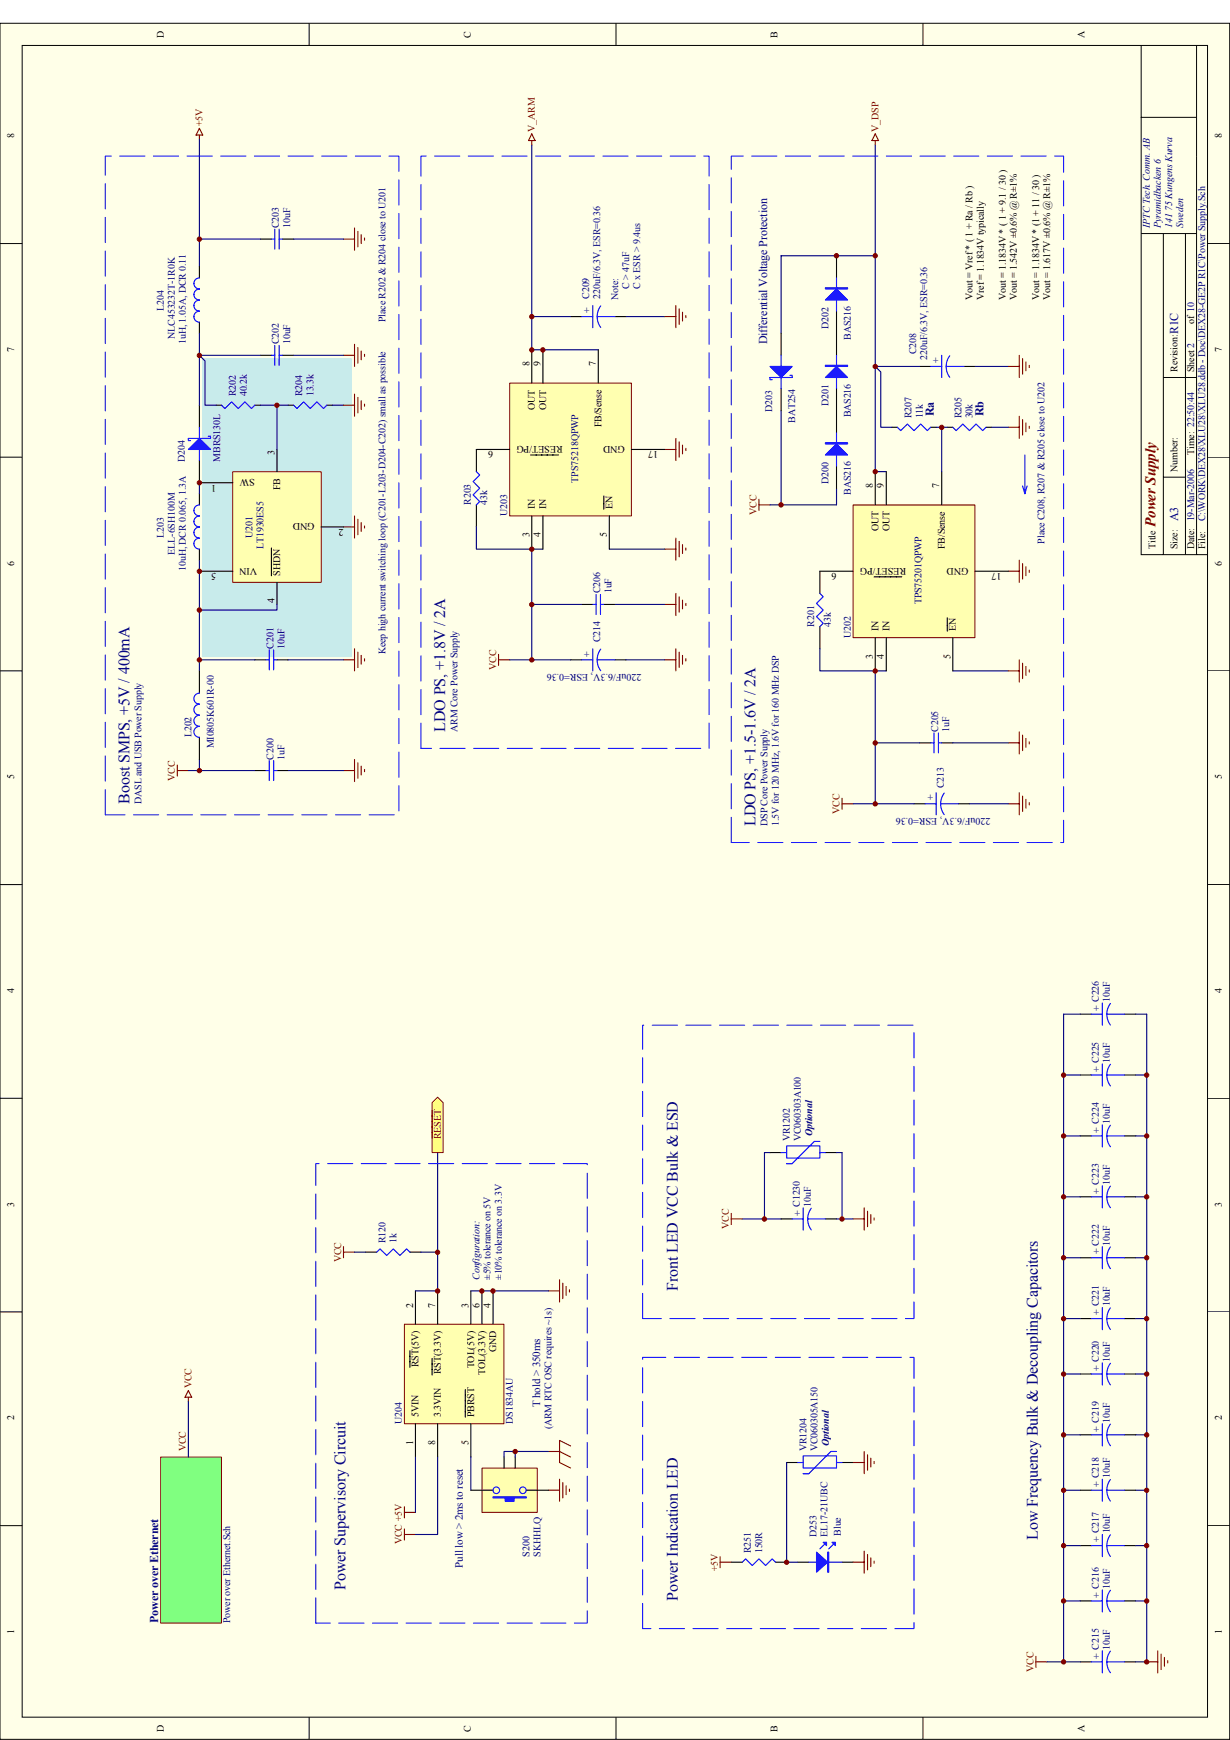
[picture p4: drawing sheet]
<svg xmlns="http://www.w3.org/2000/svg" width="297mm" height="420mm" viewBox="0 0 297 420" stroke-linecap="round" stroke-linejoin="round" font-family="sans-serif">
<path d="M0 5.6h297v414.4h-297z" fill="#ffffe8"/>
<g fill="none" stroke="#000" stroke-width=".24">
<path d="M0 5.6h297v414.4h-297zM5.4 11h286.2v403.6h-286.2zM74.7 5.6v5.4M148.8 5.6v5.4M222.9 5.6v5.4M275.6 11v17.3h13.4M289 11v122.9M275.6 28.3v105.6h16M0 58.8h5.4M275.6 56.4h13.4M280.9 56.4v77.5M286.3 56.4v77.5"/>
<path d="M291.6 58.8h5.4M280.9 91.2h8.1M0 110.4h5.4M280.9 115.2h5.4M291.6 110.4h5.4M0 162h5.4M291.6 162h5.4M0 213.6h5.4M291.6 213.6h5.4M0 265.2h5.4M291.6 265.2h5.4M0 316.8h5.4"/>
<path d="M291.6 316.8h5.4M0 368.4h5.4M291.6 368.4h5.4M74.7 414.6v5.4M148.8 414.6v5.4M222.9 414.6v5.4"/>
</g>
<path d="M48.2 85.8h37.4v73.5h-37.4z" fill-rule="evenodd" fill="#c8ebeb" stroke="#ffffe8" stroke-width="1.3"/>
<path d="M137.8 76.4h2.7M148.5 76.4h2.7M115 108.5v5.4M115 121.9v5.3M137.8 159.3h2.7M140.5 146h2.7M145.8 146h2.7M148.5 159.3h2.7M260.9 318.4h2.6M271.6 318.4h2.7" fill="none" stroke="#000" stroke-width=".27"/>
<g fill="none" stroke="#00f" stroke-width=".27">
<path d="M140.5 76.4h2.7M143.2 73.8v5.3M144.2 76.4h4.3M145.1 73.9a4.3 4.3 0 0 0 0 5.2M115 113.9l.8 .8-1.5 1.6 1.5 1.6-1.5 1.6 1.5 1.6-.8 .8M140.5 159.3h2.7M143.2 156.7v5.3M143.2 146h.8M144 143.6v4.8M144.2 159.3h4.3M145 146h.8M145 143.6v4.8"/>
<path d="M145.1 156.8a4.3 4.3 0 0 0 0 5.2M263.5 318.4h2.7M266.2 315.7v5.4M267.3 318.4h4.3M268.2 315.8a4.3 4.3 0 0 0 0 5.2"/>
</g>
<g fill="none" stroke="#800000" stroke-width=".27">
<path d="M128.4 32.3l.8 1.6h-1.6zM128.4 33.9v1.1M160.5 76.4h2.7M163.2 73.8v5.3M164 74.6v3.7M164.8 75.4v2.1M165.6 76.2v.5M160.5 108.5h2.7M163.2 105.9v5.3M164 106.7v3.7M164.8 107.5v2.1M165.6 108.3v.5"/>
<path d="M160.5 132.6h2.7M163.2 129.9v5.4M164 130.7v3.8M164.8 131.5v2.2M165.6 132.3v.6M120.4 158v2.7M120.4 159.3h2.7M160.5 146h2.7M160.5 159.3h2.7M163.2 143.3v5.3M163.2 156.7v5.3M164 144.1v3.7"/>
<path d="M164 157.5v3.7M164.8 144.9v2.1M164.8 158.3v2.1M165.6 145.7v.5M165.6 159.1v.5"/>
</g>
<path d="M128.4 35v49.5h16.1M128.4 76.4h9.4M151.2 76.4h9.3M115 127.2v5.4h13.4M131.1 132.6h-2.7v13.4M147.2 132.6h13.3M123.1 159.3h5.3M128.4 146v13.3h9.4M128.4 146h12.1M148.5 146h12M151.2 159.3h9.3M105.7 278.3v33.4" fill="none" stroke="#000080" stroke-width=".27"/>
<path d="M104.4 266.3l1.3-1.4 1.3 1.4v12h-2.6z" fill-rule="evenodd" fill="#ffff80" stroke="#800000" stroke-width=".24"/>
<g fill="none" stroke="#800000" stroke-width=".27">
<path d="M48.2 31l.8 1.6h-1.7zM48.2 32.6v1.1M83 85.8h2.6M85.6 83.1v5.4M86.4 83.9v3.8M87.2 84.7v2.2M88 85.5v.6M83 127.2h2.6M85.6 124.6v5.3M86.4 125.4v3.7M87.2 126.2v2.1M88 127v.5"/>
<path d="M83 159.3h2.6M85.6 156.7v5.3M86.4 157.5v3.7M87.2 158.3v2.1M88 159.1v.5M42.8 184.7v2.7M42.8 186.1h2.7M104.4 268.2v6.6M132.4 311.7h2.7M135.1 309v5.4M135.9 309.8v3.8M136.7 310.7v2.1"/>
<path d="M137.5 311.5v.5M132.4 359.8h2.7M135.1 357.2v5.3M135.9 358v3.7M136.7 358.8v2.1M137.5 359.6v.5M97.7 369.2v2.7M97.7 370.5h2.6M250.2 400v2.6M279.6 398.6v5.4M280.4 399.4v3.8M250.2 401.3h2.6"/>
<path d="M276.9 401.3h2.7M281.2 400.2v2.1M282 401v.5"/>
</g>
<g fill="none" stroke="#000080" stroke-width=".27">
<path d="M48.2 159.3h13.3M69.6 159.3h13.4M48.2 183.4v2.7h-2.7M256.9 259.6h4M260.9 244.9h-4v156.4M274.3 244.9h2.6v156.4h-2.6M274.3 259.6h2.6M256.9 274.3h4M274.3 274.3h2.6M256.9 289h4M274.3 289h2.6M256.9 318.4h4"/>
<path d="M256.9 303.7h4M274.3 318.4h2.6M274.3 303.7h2.6M256.9 331.8h4M274.3 331.8h2.6M256.9 346.5h4M256.9 359.8h4M274.3 346.5h2.6M274.3 359.8h2.6M256.9 373.2h4M274.3 373.2h2.6M256.9 386.6h4"/>
<path d="M274.3 386.6h2.6M252.8 401.3h8.1"/>
</g>
<g fill="none" stroke="#000" stroke-width=".27">
<path d="M61.5 159.3h2.7M66.9 159.3h2.7M260.9 259.6h2.6M260.9 244.9h2.6M271.6 259.6h2.7M271.6 244.9h2.7M260.9 274.3h2.6M271.6 274.3h2.7M260.9 289h2.6M271.6 289h2.7M260.9 303.7h2.6M271.6 303.7h2.7"/>
<path d="M260.9 331.8h2.6M271.6 331.8h2.7M260.9 346.5h2.6M260.9 359.8h2.6M271.6 346.5h2.7M271.6 359.8h2.7M192.6 377.2h2.7M203.3 377.2h2.7M260.9 373.2h2.6M271.6 373.2h2.7M260.9 386.6h2.6M271.6 386.6h2.7"/>
<path d="M260.9 401.3h2.6M271.6 401.3h2.7"/>
</g>
<g fill="none" stroke="#00f" stroke-width=".27">
<path d="M64.2 159.3h.8M65 156.9v4.8M66.1 159.3h.8M66.1 156.9v4.8M263.5 259.6h2.7M263.5 244.9h2.7M266.2 242.2v5.4M266.2 256.9v5.4M267.3 259.6h4.3M267.3 244.9h4.3M268.2 257a4.4 4.4 0 0 0 0 5.2M268.2 242.3a4.3 4.3 0 0 0 0 5.2"/>
<path d="M263.5 274.3h2.7M266.2 271.6v5.4M267.3 274.3h4.3M268.2 271.7a4.3 4.3 0 0 0 0 5.2M263.5 289h2.7M266.2 286.3v5.4M267.3 289h4.3M268.2 286.4a4.3 4.3 0 0 0 0 5.2M263.5 303.7h2.7M266.2 301v5.4M267.3 303.7h4.3M268.2 301.1a4.4 4.4 0 0 0 0 5.2"/>
<path d="M263.5 331.8h2.7M266.2 329.1v5.3M267.3 331.8h4.3M268.2 329.2a4.3 4.3 0 0 0 0 5.2M263.5 346.5h2.7M263.5 359.8h2.7M266.2 343.8v5.4M266.2 357.2v5.3M267.3 346.5h4.3M267.3 359.8h4.3M268.2 343.9a4.4 4.4 0 0 0 0 5.2M268.2 357.3a4.3 4.3 0 0 0 0 5.2"/>
<path d="M195.3 377.2h8M199.1 372.9l-1.1 1.1M201.2 372.9l-1.1 1.1M263.5 373.2h2.7M266.2 370.5v5.4M267.3 373.2h4.3M268.2 370.6a4.4 4.4 0 0 0 0 5.2M263.5 386.6h2.7M266.2 383.9v5.3M266.2 398.6v5.4M267.3 386.6h4.3M268.2 398.7a4.3 4.3 0 0 0 0 5.2"/>
<path d="M268.2 384a4.3 4.3 0 0 0 0 5.2M263.5 401.3h2.7M267.3 401.3h4.3"/>
</g>
<g fill="#800000" stroke="#800000" stroke-width=".24">
<circle cx="256.8" cy="318.4" r=".52"/>
<circle cx="276.9" cy="318.4" r=".52"/>
<circle cx="276.9" cy="401.3" r=".52"/>
<circle cx="256.8" cy="401.3" r=".52"/>
<circle cx="256.8" cy="303.7" r=".52"/>
<circle cx="276.9" cy="303.7" r=".52"/>
<circle cx="256.8" cy="289" r=".52"/>
<circle cx="276.9" cy="289" r=".52"/>
<circle cx="276.9" cy="274.3" r=".52"/>
<circle cx="256.8" cy="259.6" r=".52"/>
<circle cx="276.9" cy="259.6" r=".52"/>
<circle cx="256.8" cy="274.3" r=".52"/>
<circle cx="276.9" cy="346.5" r=".52"/>
<circle cx="256.8" cy="373.2" r=".52"/>
<circle cx="276.9" cy="373.2" r=".52"/>
<circle cx="256.8" cy="386.6" r=".52"/>
<circle cx="276.9" cy="386.6" r=".52"/>
<circle cx="276.9" cy="331.8" r=".52"/>
<circle cx="256.8" cy="331.8" r=".52"/>
<circle cx="256.8" cy="346.5" r=".52"/>
<circle cx="256.8" cy="359.9" r=".52"/>
<circle cx="276.9" cy="359.9" r=".52"/>
</g>
<g fill="#00f" stroke="#00f" stroke-width=".27">
<path d="M197.2 374.8l2.7 2.4-2.7 2.4z"/>
<path d="M200.9 372.4h.8v.8z"/>
<path d="M198.8 372.4h.8v.8z"/>
<path d="M199.9 374.8h.2v4.8h-.2z" fill-rule="evenodd"/>
</g>
<path d="M123.1 92.5h29.4v32.1h-29.4z" fill="#ffffb0"/>
<path d="M123.1 92.5h29.4v32.1h-29.4z" fill="none" stroke="#800000" stroke-width=".24"/>
<g fill="none" stroke="#000" stroke-width=".27">
<path d="M128.4 84.5v8M131.1 84.5v8M144.5 84.5v8M115 108.5h8.1M128.2 109.9h6.7M145.8 119.8v3.2M152.5 108.5h8M128.4 124.6v8M131.1 124.6v8M147.2 124.6v8M88.3 302.4h2.7M99 302.4h2.7"/>
<path d="M176.6 377.2h2.7M187.3 377.2h2.7"/>
</g>
<path d="M91 302.4l.8-.8 1.6 1.6 1.6-1.6 1.6 1.6 1.6-1.6 .8 .8M179.3 377.2l.8-.8 1.6 1.6 1.6-1.6 1.6 1.6 1.6-1.6 .8 .8" fill="none" stroke="#00f" stroke-width=".27"/>
<path d="M173.9 377.2h2.7M173.9 375.9v2.7M206 377.2h2.7M208.7 374.6v5.3M209.5 375.4v3.7M210.3 376.2v2.1M211.1 376.9v.6" fill="none" stroke="#800000" stroke-width=".27"/>
<path d="M101.7 302.4h4" fill="none" stroke="#000080" stroke-width=".27"/>
<path d="M97.7 319.8h24v24h-24z" fill="#ffffb0"/>
<path d="M97.7 319.8h24v24h-24z" fill="none" stroke="#800000" stroke-width=".24"/>
<g fill="none" stroke="#000" stroke-width=".27">
<path d="M202 61.8v5.3M202 75.1v10.7M188.6 80.5v5.3M188.6 93.8v5.4M202 93.8v10.7M222.1 88.5h2.6M232.8 88.5h2.7M202 112.6v5.3M198 137.9v5.4M198 151.3v5.4M222.1 179.4h2.6M227.4 179.4h2.7"/>
<path d="M220.7 194.1h2.7M231.4 194.1h2.7M100.3 311.7v8M105.7 311.7v8M113.7 311.7v8M116.4 311.7v8M119.1 311.7v8M99 326.2v4M104.4 328v4M112.4 335.5v6.7M100.3 343.8v8M105.7 343.8v8"/>
<path d="M113.7 343.8v8"/>
</g>
<g fill="none" stroke="#800000" stroke-width=".27">
<path d="M211.4 32.3l.8 1.6h-1.6zM211.4 33.9v1.1M243.5 88.5h2.6M246.1 85.8v5.4M247 86.6v3.8M247.8 87.4v2.1M248.6 88.2v.5M243.5 103.2h2.6M246.1 100.5v5.4M247 101.3v3.8M247.8 102.1v2.2M248.6 102.9v.6"/>
<path d="M243.5 137.9h2.6M246.1 135.3v5.3M247 136.1v3.7M247.8 136.9v2.1M248.6 137.7v.5M246.1 159.3v5.4M243.5 179.4h2.6M243.5 162h2.6M246.1 176.7v5.4M247 160.1v3.8M247 177.5v3.8M247.8 160.9v2.2"/>
<path d="M247.8 178.3v2.2M248.6 161.7v.6M248.6 179.1v.6M203.3 192.8v2.6M203.3 194.1h2.7M243.5 194.1h2.6M246.1 191.4v5.4M247 192.2v3.8M247.8 193v2.1M248.6 193.8v.6M83 301v2.7M83 302.4h2.6"/>
<path d="M97.7 363.8v2.7M97.7 365.2h2.6"/>
</g>
<g fill="none" stroke="#000080" stroke-width=".27">
<path d="M211.4 35v78.9h2.6M202 61.8h-13.4v18.7M188.6 99.2v22.7h13.4v-4M211.4 88.5h10.7M235.5 88.5h8M211.4 179.4v14.7h9.3M211.4 179.4h10.7M214 162h-2.6v17.4M230.1 179.4h13.4M230.1 162h13.4M206 194.1h5.4M234.1 194.1h9.4"/>
<path d="M85.6 302.4h2.7M100.3 311.7h5.4M113.7 311.7h18.7M100.3 351.8v13.4M113.7 351.8v8"/>
</g>
<g fill="none" stroke="#00f" stroke-width=".27">
<path d="M202 67.1v8M188.6 85.8v2.7M188.6 91.2v2.6M190.8 90.6h.5v.6h-5.4v.5h.6M202 85.8v8M224.7 88.5h2.7M227.4 85.8v5.4M228.5 88.5h4.3M229.4 85.9a4.3 4.3 0 0 0 0 5.2M202 104.5v8.1M198 143.3l.8 .8-1.6 1.6 1.6 1.6-1.6 1.6 1.6 1.6-.8 .8M224.7 179.4h.9"/>
<path d="M225.6 177v4.8M226.6 179.4h.8M226.6 177v4.8M223.4 194.1h2.7M226.1 191.4v5.4M227.2 194.1h4.2M228 191.5a4.3 4.3 0 0 0 0 5.2"/>
</g>
<g fill="#00f" stroke="#00f" stroke-width=".27">
<path d="M199.3 109.9l2.7-2.7 2.7 2.7z"/>
<path d="M199.3 91.2l2.7-2.7 2.7 2.7z"/>
<path d="M199.3 72.4l2.7-2.6 2.7 2.6z"/>
<path d="M185.9 88.5h5.4l-2.7 2.7z"/>
<path d="M199.3 106.9h5.4v.3h-5.4z" fill-rule="evenodd"/>
<path d="M199.3 88.2h5.4v.3h-5.4z" fill-rule="evenodd"/>
<path d="M199.3 69.5h5.4v.3h-5.4z" fill-rule="evenodd"/>
</g>
<path d="M206 121.9h29.4v32.1h-29.4z" fill="#ffffb0"/>
<path d="M206 121.9h29.4v32.1h-29.4z" fill="none" stroke="#800000" stroke-width=".24"/>
<path d="M211.4 113.9v8M214 113.9v8M227.4 113.9v8M198 137.9h8M211.1 139.3h6.7M235.5 137.9h8M211.4 154v8M214 154v8M228.8 149.2v3.2M230.1 154v8M188.6 294.3h2.7M199.3 294.3h2.7" fill="none" stroke="#000" stroke-width=".27"/>
<path d="M202 61.8h9.4M185.9 121.9h2.7M198 156.7v5.3h13.4M184.6 278.3v16M203.3 278.3v16M179.3 294.3h9.3M202 294.3h4M105.7 351.8v18.7h-5.4" fill="none" stroke="#000080" stroke-width=".27"/>
<path d="M183.3 120.6v2.6M183.3 121.9h2.6M176.6 294.3h2.7M176.6 293v2.7M206 294.3h2.7M208.7 291.7v5.3M209.5 292.5v3.7M210.3 293.3v2.1M211.1 294.1v.5" fill="none" stroke="#800000" stroke-width=".27"/>
<path d="M191.3 294.3h2.7M194 291.7v5.3M195.1 294.3h4.2M195.9 291.8a4.4 4.4 0 0 0 0 5.2" fill="none" stroke="#00f" stroke-width=".27"/>
<path d="M56.2 113.9h21.4v26.7h-21.4z" fill="#ffffb0"/>
<path d="M56.2 113.9h21.4v26.7h-21.4z" fill="none" stroke="#800000" stroke-width=".24"/>
<g fill="none" stroke="#000" stroke-width=".27">
<path d="M48.2 64.4v2.7M48.2 77.8v2.7M48.2 97.8v5.4M52.2 97.8h1.3M61.5 97.8h1.4M62.9 85.8h2.7M68.2 85.8h2.7M69.6 97.8h1.3M78.9 97.8h1.4M48.2 111.2v5.4h8M48.2 119.2v2.7M66.9 108.5v5.4"/>
<path d="M48.2 137.9h8M48.2 132.6v2.7M65.6 132.3v6.7M77.6 127.2h5.4M66.9 140.6v5.4M48.2 162v5.4M48.2 178v5.4M61.5 186.1h2.7M66.9 186.1h2.7"/>
</g>
<g fill="none" stroke="#00f" stroke-width=".27">
<path d="M48.2 67.1a1.34 1.34 0 0 0-1.4 1.4 1.34 1.34 0 0 0 1.4 1.3 1.33 1.33 0 0 0-1.4 1.3 1.33 1.33 0 0 0 1.4 1.4 1.33 1.33 0 0 0-1.4 1.3 1.33 1.33 0 0 0 1.4 1.3 1.33 1.33 0 0 0-1.4 1.4 1.33 1.33 0 0 0 1.4 1.3M53.5 97.8l.8 .8 1.6-1.6 1.6 1.6 1.6-1.6 1.6 1.6 .8-.8M65.6 85.8h.8M66.4 83.4v4.8M67.4 85.8h.8M67.4 83.4v4.8M70.9 97.8l.8 .8 1.6-1.6 1.6 1.6 1.6-1.6 1.6 1.6 .8-.8M48.2 103.2v2.7M48.2 108.5v2.7M50.3 105.3h.5v.6h-5.3v.5h.5M48.2 124.6a1.33 1.33 0 0 0-1.4 1.3 1.33 1.33 0 0 0 1.4 1.4 1.34 1.34 0 0 0-1.4 1.3 1.34 1.34 0 0 0 1.4 1.4 1.32 1.32 0 0 0-1.4 1.3 1.32 1.32 0 0 0 1.4 1.3M48.2 121.9a1.32 1.32 0 0 0-1.4 1.4 1.32 1.32 0 0 0 1.4 1.3"/>
<path d="M48.2 167.4a1.32 1.32 0 0 0-1.4 1.3 1.32 1.32 0 0 0 1.4 1.3M48.2 170a1.32 1.32 0 0 0-1.4 1.4 1.32 1.32 0 0 0 1.4 1.3M48.2 172.7a1.33 1.33 0 0 0-1.4 1.3 1.33 1.33 0 0 0 1.4 1.4 1.33 1.33 0 0 0-1.4 1.3 1.33 1.33 0 0 0 1.4 1.3M64.2 186.1h.8M65 183.7v4.8M66.1 186.1h.8M66.1 183.7v4.8"/>
</g>
<path d="M48.2 33.7v30.7M48.2 85.8l1.3 1.4v10.6h2.7M62.9 97.8h6.7M70.9 85.8h12.1M80.3 97.8h2.7M48.2 116.6v2.6M48.2 135.3v26.7M66.9 146v1.3h-18.7M48.2 186.1h13.3M69.6 186.1h13.4" fill="none" stroke="#000080" stroke-width=".27"/>
<g fill="none" stroke="#800000" stroke-width=".27">
<path d="M83 57.7h2.6M85.6 55.1v5.3M86.4 55.9v3.7M87.2 56.7v2.1M88 57.5v.5M83 97.8h2.6M85.6 95.2v5.3M86.4 96v3.7M87.2 96.8v2.1M88 97.6v.5M83 186.1h2.6M85.6 183.4v5.3"/>
<path d="M86.4 184.2v3.7M87.2 185v2.1M88 185.8v.5"/>
</g>
<path d="M45.5 108.5l2.7-2.6 2.6 2.6z" fill="#00f" stroke="#00f" stroke-width=".27"/>
<path d="M38.8 351.8h14.7v40.1h-14.7z" fill="#80ff80"/>
<path d="M38.8 351.8h14.7v40.1h-14.7z" fill="none" stroke="#800000" stroke-width=".24"/>
<path d="M116.4 354.5h13.4v10.7h-13.4z" fill="#ffffb0"/>
<path d="M116.4 354.5h13.4v10.7h-13.4z" fill="none" stroke="#800000" stroke-width=".24"/>
<g fill="none" stroke="#000" stroke-width=".27">
<path d="M62.9 57.7h2.7M68.2 57.7h2.7M215.4 103.2h1.3M224.7 103.2h1.4M228.8 103.2h1.3M238.1 103.2h1.4M185.9 278.3h2.7M199.3 278.3h2.7M113.7 359.8h5.4M121.7 351.8v2.7M124.4 351.8v2.7M127.1 359.8h5.3"/>
<path d="M190 353.2h2.6M203.3 353.2h2.7"/>
</g>
<path d="M119.1 361.5h8v.2h-3v.8h-2.1v-.8h-2.9z" fill-rule="evenodd" fill="#00f" stroke="#00f" stroke-width=".27"/>
<g fill="none" stroke="#00f" stroke-width=".27">
<path d="M65.6 57.7h.8M66.4 55.3v4.8M67.4 57.7h.8M67.4 55.3v4.8M216.7 103.2l.8 .8 1.6-1.6 1.6 1.6 1.6-1.6 1.6 1.6 .8-.8M230.1 103.2l.8 .8 1.6-1.6 1.6 1.6 1.6-1.6 1.6 1.6 .8-.8M247.5 109.9v9.3l-.5-1.8M248 117.4l-.5 1.8M188.6 278.3h1.4M190 276.7h8v2.9h-8zM198 275.6h-1.3l-5.4 5.4h-1.3h1.3M198 278.3h1.3"/>
<path d="M192.6 353.2h1.4M194 351.5h8v3h-8zM202 350.5h-1.3l-5.4 5.3h-1.3h1.3M202 353.2h1.3"/>
<circle cx="119.9" cy="359.9" r=".8"/>
<circle cx="126.3" cy="359.9" r=".8"/>
</g>
<path d="M45.5 335.8l.8 1.6h-1.6zM45.5 337.4v1.1M132.4 350.5h2.7l2.7 1.3M137.8 349.2l-2.7-1.4v5.4l2.7 1.3M206 353.2h2.7M208.7 350.5v5.3M209.5 351.3v3.7M210.3 352.1v2.1M211.1 352.9v.5" fill="none" stroke="#800000" stroke-width=".27"/>
<g fill="none" stroke="#000080" stroke-width=".27">
<path d="M48.2 57.7h14.7M70.9 57.7h12.1M48.2 80.5v17.3M48.2 85.8h14.7M66.9 97.8v10.7M211.4 88.5l1.3 1.3v13.4h2.7M226.1 103.2h2.7M227.4 103.2v10.7M239.5 103.2h4M184.6 278.3h1.3M202 278.3h1.3M45.5 338.5v13.3"/>
<path d="M124.4 350.5v1.3M132.4 350.5h-10.7v1.3M190 353.2v24h2.6"/>
</g>
<path d="M25.4 196.8v-159.1h70.9v159.1h-70.9M101.7 180.7v-143h69.5v143h-69.5M176.6 203.4v-165.7h80.3v165.7h-80.3M155.2 318.4v-70.8h65.5v70.8h-65.5M76.3 391.9v-110.9h65.5v110.9h-65.5M155.2 393.3v-65.5h65.5v65.5h-65.5" fill="none" stroke="#00f" stroke-width=".24" stroke-dasharray="6.1 2"/>
<g fill="#800000" stroke="#800000" stroke-width=".24">
<circle cx="190" cy="377.2" r=".52"/>
<circle cx="105.7" cy="311.7" r=".52"/>
<circle cx="105.7" cy="302.4" r=".52"/>
<circle cx="116.4" cy="311.7" r=".53"/>
<circle cx="119.1" cy="311.7" r=".52"/>
<circle cx="128.4" cy="132.6" r=".53"/>
<circle cx="128.4" cy="146" r=".53"/>
<circle cx="128.4" cy="159.4" r=".53"/>
<circle cx="48.2" cy="159.4" r=".53"/>
<circle cx="48.2" cy="186.1" r=".53"/>
<circle cx="48.2" cy="116.6" r=".53"/>
<circle cx="48.2" cy="138" r=".53"/>
<circle cx="48.2" cy="147.3" r=".53"/>
<circle cx="66.9" cy="97.9" r=".52"/>
<circle cx="48.2" cy="85.8" r=".53"/>
<circle cx="124.4" cy="350.5" r=".52"/>
<circle cx="184.6" cy="294.4" r=".52"/>
<circle cx="203.3" cy="294.4" r=".52"/>
<circle cx="202" cy="61.8" r=".53"/>
<circle cx="188.6" cy="121.9" r=".53"/>
<circle cx="211.4" cy="162" r=".52"/>
<circle cx="211.4" cy="179.4" r=".52"/>
<circle cx="211.4" cy="194.1" r=".52"/>
<circle cx="227.4" cy="103.2" r=".53"/>
<circle cx="48.2" cy="57.8" r=".53"/>
<circle cx="128.4" cy="84.5" r=".53"/>
<circle cx="128.4" cy="76.5" r=".53"/>
<circle cx="131.1" cy="84.5" r=".52"/>
<circle cx="211.4" cy="113.9" r=".52"/>
<circle cx="211.4" cy="88.5" r=".52"/>
<circle cx="211.4" cy="61.7" r=".52"/>
</g>
<g font-size="3.9" fill="#000080">
<text x="107.5" y="176.7" transform="rotate(-90 107.5 176.7)">LDO PS, +1.8V / 2A</text>
<text x="31.2" y="194.1" transform="rotate(-90 31.2 194.1)">Boost SMPS, +5V / 400mA</text>
<text x="182.4" y="199.4" transform="rotate(-90 182.4 199.4)">LDO PS, +1.5-1.6V / 2A</text>
<text x="163.7" y="311.7" transform="rotate(-90 163.7 311.7)">Front LED VCC Bulk &amp; ESD</text>
<text x="250.6" y="371.9" transform="rotate(-90 250.6 371.9)">Low Frequency Bulk &amp; Decoupling Capacitors</text>
<text x="83.4" y="383.9" transform="rotate(-90 83.4 383.9)">Power Supervisory Circuit</text>
<text x="163.7" y="386.6" transform="rotate(-90 163.7 386.6)">Power Indication LED</text>
</g>
<text font-size="3.6" fill="#800000" x="279.1" y="127.2" transform="rotate(-90 279.1 127.2)">Power Supply</text>
<g font-size="2.9" fill="#000080">
<text x="185.3" y="83.1" transform="rotate(-90 185.3 83.1)">Differential Voltage Protection</text>
<text x="284.5" y="80.7" transform="rotate(-90 284.5 80.7)">R1C</text>
<text x="225.5" y="100.5" transform="rotate(-90 225.5 100.5)">Ra</text>
<text x="237.5" y="100.5" transform="rotate(-90 237.5 100.5)">Rb</text>
<text x="284.5" y="125.9" transform="rotate(-90 284.5 125.9)">A3</text>
<text x="38.2" y="391.9" transform="rotate(-90 38.2 391.9)">Power over Ethernet</text>
</g>
<g font-size="2.7" fill="#000080">
<text x="130.5" y="339.8" transform="rotate(-90 130.5 339.8)">T hold &gt; 350ms</text>
<text x="111.7" y="378.6" transform="rotate(-90 111.7 378.6)">Pull low &gt; 2ms to reset</text>
</g>
<g font-size="2.4">
<text x="39.6" y="9.1" transform="rotate(-90 39.6 9.1)">D</text>
<text x="113.7" y="9.1" transform="rotate(-90 113.7 9.1)">C</text>
<text x="187.8" y="9.1" transform="rotate(-90 187.8 9.1)">B</text>
<text x="261.9" y="9.1" transform="rotate(-90 261.9 9.1)">A</text>
<text x="3.4" y="33.4" transform="rotate(-90 3.4 33.4)">8</text>
<text x="295.1" y="33.4" transform="rotate(-90 295.1 33.4)">8</text>
<text x="234.9" y="72.4" transform="rotate(-90 234.9 72.4)">Vout = Vref * ( 1 + Ra / Rb )</text>
<text x="237.6" y="72.4" transform="rotate(-90 237.6 72.4)">Vref = 1.1834V typically</text>
<text x="242.9" y="72.4" transform="rotate(-90 242.9 72.4)">Vout = 1.1834V * ( 1 + 9.1 / 30 )</text>
<text x="245.6" y="72.4" transform="rotate(-90 245.6 72.4)">Vout = 1.542V ±0.6% @ R±1%</text>
<text x="250.9" y="72.4" transform="rotate(-90 250.9 72.4)">Vout = 1.1834V * (1 + 11 / 30 )</text>
<text x="253.6" y="72.4" transform="rotate(-90 253.6 72.4)">Vout = 1.617V ±0.6% @ R±1%</text>
<text x="288.4" y="78.3" transform="rotate(-90 288.4 78.3)">of 10</text>
<text x="3.4" y="85" transform="rotate(-90 3.4 85)">7</text>
<text x="127.8" y="88.5" transform="rotate(-90 127.8 88.5)">8</text>
<text x="130.5" y="88.5" transform="rotate(-90 130.5 88.5)">9</text>
<text x="143.9" y="88.5" transform="rotate(-90 143.9 88.5)">7</text>
<text x="284.4" y="89.8" transform="rotate(-90 284.4 89.8)">Revision:</text>
<text x="288.4" y="89.8" transform="rotate(-90 288.4 89.8)">Sheet 2</text>
<text x="295.1" y="85" transform="rotate(-90 295.1 85)">7</text>
<text x="129.2" y="98.9" transform="rotate(-90 129.2 98.9)">OUT</text>
<text x="131.9" y="98.9" transform="rotate(-90 131.9 98.9)">OUT</text>
<text x="135.9" y="107.7" transform="rotate(-180 135.9 107.7)">RESET/PG</text>
<text x="145.2" y="103.2" transform="rotate(-90 145.2 103.2)">FB/Sense</text>
<text x="150.9" y="107.7" transform="rotate(-180 150.9 107.7)">GND</text>
<text x="66.3" y="109.9" transform="rotate(-90 66.3 109.9)">3</text>
<text x="119.1" y="109" transform="rotate(-180 119.1 109)">6</text>
<text x="158.9" y="109" transform="rotate(-180 158.9 109)">17</text>
<text x="284.4" y="113.9" transform="rotate(-90 284.4 113.9)">Number:</text>
<text x="288.4" y="109.9" transform="rotate(-90 288.4 109.9)">Time: 22:50:44</text>
<text x="52.2" y="117" transform="rotate(-180 52.2 117)">1</text>
<text x="61.5" y="115.7" transform="rotate(-180 61.5 115.7)">SW</text>
<text x="67.6" y="118.4" transform="rotate(-90 67.6 118.4)">FB</text>
<text x="210.8" y="117.9" transform="rotate(-90 210.8 117.9)">8</text>
<text x="213.5" y="117.9" transform="rotate(-90 213.5 117.9)">9</text>
<text x="226.8" y="117.9" transform="rotate(-90 226.8 117.9)">7</text>
<text x="129.2" y="123" transform="rotate(-90 129.2 123)">IN</text>
<text x="131.9" y="123" transform="rotate(-90 131.9 123)">IN</text>
<text x="147.9" y="123" transform="rotate(-90 147.9 123)">EN</text>
<text x="76" y="126.4" transform="rotate(-180 76 126.4)">GND</text>
<text x="83" y="127.7" transform="rotate(-180 83 127.7)">2</text>
<text x="127.8" y="129.7" transform="rotate(-90 127.8 129.7)">3</text>
<text x="130.5" y="129.7" transform="rotate(-90 130.5 129.7)">4</text>
<text x="146.6" y="129.7" transform="rotate(-90 146.6 129.7)">5</text>
<text x="212.1" y="128.3" transform="rotate(-90 212.1 128.3)">OUT</text>
<text x="214.8" y="128.3" transform="rotate(-90 214.8 128.3)">OUT</text>
<text x="3.4" y="136.6" transform="rotate(-90 3.4 136.6)">6</text>
<text x="62.1" y="137.1" transform="rotate(-180 62.1 137.1)">VIN</text>
<text x="218.9" y="137.1" transform="rotate(-180 218.9 137.1)">RESET/PG</text>
<text x="228.2" y="132.6" transform="rotate(-90 228.2 132.6)">FB/Sense</text>
<text x="233.8" y="137.1" transform="rotate(-180 233.8 137.1)">GND</text>
<text x="279" y="132.6" transform="rotate(-90 279 132.6)">Title</text>
<text x="284.4" y="132.6" transform="rotate(-90 284.4 132.6)">Size:</text>
<text x="288.4" y="132.6" transform="rotate(-90 288.4 132.6)">Date: 19-Mar-2006</text>
<text x="291.1" y="132.6" transform="rotate(-90 291.1 132.6)">File:</text>
<text x="295.1" y="136.6" transform="rotate(-90 295.1 136.6)">6</text>
<text x="52.2" y="138.4" transform="rotate(-180 52.2 138.4)">5</text>
<text x="67.6" y="139" transform="rotate(-90 67.6 139)">SHDN</text>
<text x="202" y="138.4" transform="rotate(-180 202 138.4)">6</text>
<text x="241.9" y="138.4" transform="rotate(-180 241.9 138.4)">17</text>
<text x="66.3" y="145.7" transform="rotate(-90 66.3 145.7)">4</text>
<text x="212.1" y="152.4" transform="rotate(-90 212.1 152.4)">IN</text>
<text x="214.8" y="152.4" transform="rotate(-90 214.8 152.4)">IN</text>
<text x="230.9" y="152.4" transform="rotate(-90 230.9 152.4)">EN</text>
<text x="210.8" y="159.1" transform="rotate(-90 210.8 159.1)">3</text>
<text x="213.5" y="159.1" transform="rotate(-90 213.5 159.1)">4</text>
<text x="229.5" y="159.1" transform="rotate(-90 229.5 159.1)">5</text>
<text x="3.4" y="188.2" transform="rotate(-90 3.4 188.2)">5</text>
<text x="295.1" y="188.2" transform="rotate(-90 295.1 188.2)">5</text>
<text x="3.4" y="239.8" transform="rotate(-90 3.4 239.8)">4</text>
<text x="295.1" y="239.8" transform="rotate(-90 295.1 239.8)">4</text>
<text x="3.4" y="291.4" transform="rotate(-90 3.4 291.4)">3</text>
<text x="295.1" y="291.4" transform="rotate(-90 295.1 291.4)">3</text>
<text x="99.8" y="315.7" transform="rotate(-90 99.8 315.7)">2</text>
<text x="105.1" y="315.7" transform="rotate(-90 105.1 315.7)">7</text>
<text x="113.1" y="315.7" transform="rotate(-90 113.1 315.7)">3</text>
<text x="115.8" y="315.7" transform="rotate(-90 115.8 315.7)">6</text>
<text x="118.5" y="315.7" transform="rotate(-90 118.5 315.7)">4</text>
<text x="119.8" y="326.4" transform="rotate(-90 119.8 326.4)">GND</text>
<text x="101.1" y="330.2" transform="rotate(-90 101.1 330.2)">RST(5V)</text>
<text x="106.4" y="331.8" transform="rotate(-90 106.4 331.8)">RST(3.3V)</text>
<text x="114.5" y="330.4" transform="rotate(-90 114.5 330.4)">TOL(5V)</text>
<text x="117.1" y="332" transform="rotate(-90 117.1 332)">TOL(3.3V)</text>
<text x="3.4" y="343" transform="rotate(-90 3.4 343)">2</text>
<text x="101.1" y="342.2" transform="rotate(-90 101.1 342.2)">5VIN</text>
<text x="106.4" y="342.2" transform="rotate(-90 106.4 342.2)">3.3VIN</text>
<text x="114.5" y="342.2" transform="rotate(-90 114.5 342.2)">PBRST</text>
<text x="295.1" y="343" transform="rotate(-90 295.1 343)">2</text>
<text x="99.8" y="348.9" transform="rotate(-90 99.8 348.9)">1</text>
<text x="105.1" y="348.9" transform="rotate(-90 105.1 348.9)">8</text>
<text x="113.1" y="348.9" transform="rotate(-90 113.1 348.9)">5</text>
<text x="3.4" y="394.6" transform="rotate(-90 3.4 394.6)">1</text>
<text x="295.1" y="394.6" transform="rotate(-90 295.1 394.6)">1</text>
<text x="39.6" y="418.1" transform="rotate(-90 39.6 418.1)">D</text>
<text x="113.7" y="418.1" transform="rotate(-90 113.7 418.1)">C</text>
<text x="187.8" y="418.1" transform="rotate(-90 187.8 418.1)">B</text>
<text x="261.9" y="418.1" transform="rotate(-90 261.9 418.1)">A</text>
</g>
<g font-size="2.4" fill="#800000">
<text x="48.9" y="30.5" transform="rotate(-90 48.9 30.5)">+5V</text>
<text x="129.2" y="31.8" transform="rotate(-90 129.2 31.8)">V_ARM</text>
<text x="212.1" y="31.8" transform="rotate(-90 212.1 31.8)">V_DSP</text>
<text x="182.7" y="124.3" transform="rotate(-90 182.7 124.3)">VCC</text>
<text x="119.8" y="161.7" transform="rotate(-90 119.8 161.7)">VCC</text>
<text x="42.2" y="188.5" transform="rotate(-90 42.2 188.5)">VCC</text>
<text x="202.8" y="196.5" transform="rotate(-90 202.8 196.5)">VCC</text>
<text x="106.4" y="275.1" transform="rotate(-90 106.4 275.1)">RESET</text>
<text x="176" y="296.7" transform="rotate(-90 176 296.7)">VCC</text>
<text x="82.4" y="304.8" transform="rotate(-90 82.4 304.8)">VCC</text>
<text x="46.2" y="335.2" transform="rotate(-90 46.2 335.2)">VCC</text>
<text x="44.9" y="350.5" transform="rotate(-90 44.9 350.5)">VCC</text>
<text x="97.1" y="372.9" transform="rotate(-90 97.1 372.9)">VCC +5V</text>
<text x="173.3" y="379.4" transform="rotate(-90 173.3 379.4)">+5V</text>
<text x="249.6" y="403.7" transform="rotate(-90 249.6 403.7)">VCC</text>
</g>
<g font-size="2.4" fill="#000080">
<text x="67.4" y="55.1" transform="rotate(-90 67.4 55.1)">C203</text>
<text x="70.1" y="55.1" transform="rotate(-90 70.1 55.1)">10uF</text>
<text x="277.7" y="55.1" transform="rotate(-90 277.7 55.1)">IPTC Tech. Comm. AB</text>
<text x="280.4" y="55.1" transform="rotate(-90 280.4 55.1)">Pyramidbacken 6</text>
<text x="283" y="55.1" transform="rotate(-90 283 55.1)">141 75 Kungens Kurva</text>
<text x="285.7" y="55.1" transform="rotate(-90 285.7 55.1)">Sweden</text>
<text x="151.9" y="69.8" transform="rotate(-90 151.9 69.8)">C &gt; 47uF</text>
<text x="154.6" y="69.8" transform="rotate(-90 154.6 69.8)">C x ESR &gt; 9.4us</text>
<text x="39.6" y="75.1" transform="rotate(-90 39.6 75.1)">L204</text>
<text x="93.1" y="77.8" transform="rotate(-90 93.1 77.8)">Place R202 &amp; R204 close to U201</text>
<text x="142.3" y="72.2" transform="rotate(-90 142.3 72.2)">C209</text>
<text x="142.6" y="75.6" transform="rotate(-90 142.6 75.6)">+</text>
<text x="145" y="72.2" transform="rotate(-90 145 72.2)">220uF/6.3V, ESR=0.36</text>
<text x="149.2" y="72.4" transform="rotate(-90 149.2 72.4)">Note:</text>
<text x="42.2" y="81.8" transform="rotate(-90 42.2 81.8)">NLC453232T-1R0K</text>
<text x="44.9" y="83.1" transform="rotate(-90 44.9 83.1)">1uH, 1.05A, DCR 0.11</text>
<text x="67.4" y="83.1" transform="rotate(-90 67.4 83.1)">C202</text>
<text x="70.1" y="83.1" transform="rotate(-90 70.1 83.1)">10uF</text>
<text x="200.1" y="79.4" transform="rotate(-90 200.1 79.4)">D202</text>
<text x="205.4" y="82.1" transform="rotate(-90 205.4 82.1)">BAS216</text>
<text x="221.2" y="85.5" transform="rotate(-90 221.2 85.5)">C208</text>
<text x="223.9" y="86.9" transform="rotate(-90 223.9 86.9)">220uF/6.3V, ESR=0.36</text>
<text x="226.8" y="87.7" transform="rotate(-90 226.8 87.7)">+</text>
<text x="56.9" y="95.7" transform="rotate(-90 56.9 95.7)">R202</text>
<text x="59.6" y="95.7" transform="rotate(-90 59.6 95.7)">40.2k</text>
<text x="73" y="95.7" transform="rotate(-90 73 95.7)">R204</text>
<text x="75.7" y="95.7" transform="rotate(-90 75.7 95.7)">13.3k</text>
<text x="186.4" y="99.5" transform="rotate(-90 186.4 99.5)">D203</text>
<text x="200.1" y="98.1" transform="rotate(-90 200.1 98.1)">D201</text>
<text x="205.4" y="100.8" transform="rotate(-90 205.4 100.8)">BAS216</text>
<text x="220.2" y="101" transform="rotate(-90 220.2 101)">R207</text>
<text x="222.8" y="101" transform="rotate(-90 222.8 101)">11k</text>
<text x="232.2" y="101" transform="rotate(-90 232.2 101)">R205</text>
<text x="234.9" y="101" transform="rotate(-90 234.9 101)">30k</text>
<text x="192.1" y="102.1" transform="rotate(-90 192.1 102.1)">BAT254</text>
<text x="44.6" y="111.5" transform="rotate(-90 44.6 111.5)">D204</text>
<text x="53.2" y="111.5" transform="rotate(-90 53.2 111.5)">MBRS130L</text>
<text x="139.6" y="116.6" transform="rotate(-90 139.6 116.6)">TPS75218QPWP</text>
<text x="200.1" y="116.8" transform="rotate(-90 200.1 116.8)">D200</text>
<text x="205.4" y="119.5" transform="rotate(-90 205.4 119.5)">BAS216</text>
<text x="113.7" y="121.9" transform="rotate(-90 113.7 121.9)">R203</text>
<text x="117.7" y="121.9" transform="rotate(-90 117.7 121.9)">43k</text>
<text x="122.5" y="124.6" transform="rotate(-90 122.5 124.6)">U203</text>
<text x="291.1" y="125.9" transform="rotate(-90 291.1 125.9)">C:\WORK\DEX28\XLU28\XLU28.ddb - Doc\DEX28-GE2P R1C\Power Supply.Sch</text>
<text x="39.6" y="129.9" transform="rotate(-90 39.6 129.9)">L203</text>
<text x="61" y="129.9" transform="rotate(-90 61 129.9)">U201</text>
<text x="252.3" y="131.3" transform="rotate(-90 252.3 131.3)">Place C208, R207 &amp; R205 close to U202</text>
<text x="42.2" y="133.9" transform="rotate(-90 42.2 133.9)">ELL-6SH100M</text>
<text x="44.9" y="137.9" transform="rotate(-90 44.9 137.9)">10uH, DCR 0.065, 1.3A</text>
<text x="63.6" y="132.6" transform="rotate(-90 63.6 132.6)">LT1930ES5</text>
<text x="145" y="143.3" transform="rotate(-90 145 143.3)">C206</text>
<text x="147.6" y="143.3" transform="rotate(-90 147.6 143.3)">1uF</text>
<text x="222.6" y="146" transform="rotate(-90 222.6 146)">TPS75201QPWP</text>
<text x="145" y="155.1" transform="rotate(-90 145 155.1)">C214</text>
<text x="196.6" y="151.3" transform="rotate(-90 196.6 151.3)">R201</text>
<text x="200.6" y="151.3" transform="rotate(-90 200.6 151.3)">43k</text>
<text x="205.4" y="154" transform="rotate(-90 205.4 154)">U202</text>
<text x="66" y="156.7" transform="rotate(-90 66 156.7)">C201</text>
<text x="68.7" y="156.7" transform="rotate(-90 68.7 156.7)">10uF</text>
<text x="93.1" y="158" transform="rotate(-90 93.1 158)">Keep high current switching loop (C201-L203-D204-C202) small as possible</text>
<text x="142.6" y="158.5" transform="rotate(-90 142.6 158.5)">+</text>
<text x="154.9" y="162.7" transform="rotate(-180 154.9 162.7)">220uF/6.3V, ESR=0.36</text>
<text x="46.2" y="178" transform="rotate(-90 46.2 178)">L202</text>
<text x="110.4" y="176.7" transform="rotate(-90 110.4 176.7)">ARM Core Power Supply</text>
<text x="226.6" y="176.7" transform="rotate(-90 226.6 176.7)">C205</text>
<text x="229.3" y="176.7" transform="rotate(-90 229.3 176.7)">1uF</text>
<text x="51.6" y="180.7" transform="rotate(-90 51.6 180.7)">MI0805K601R-00</text>
<text x="66" y="183.4" transform="rotate(-90 66 183.4)">C200</text>
<text x="68.7" y="183.4" transform="rotate(-90 68.7 183.4)">1uF</text>
<text x="227.9" y="190.3" transform="rotate(-90 227.9 190.3)">C213</text>
<text x="34.2" y="194.1" transform="rotate(-90 34.2 194.1)">DASL and USB Power Supply</text>
<text x="225.5" y="193.3" transform="rotate(-90 225.5 193.3)">+</text>
<text x="239.2" y="197.5" transform="rotate(-180 239.2 197.5)">220uF/6.3V, ESR=0.36</text>
<text x="185.4" y="199.4" transform="rotate(-90 185.4 199.4)">DSP Core Power Supply</text>
<text x="188" y="199.4" transform="rotate(-90 188 199.4)">1.5V for 120 MHz, 1.6V for 160 MHz DSP</text>
<text x="265.6" y="244.1" transform="rotate(-90 265.6 244.1)">+ C226</text>
<text x="268.1" y="241.9" transform="rotate(-90 268.1 241.9)">10uF</text>
<text x="268.1" y="256.7" transform="rotate(-90 268.1 256.7)">10uF</text>
<text x="265.6" y="258.8" transform="rotate(-90 265.6 258.8)">+ C225</text>
<text x="190.7" y="275.6" transform="rotate(-90 190.7 275.6)">VR1202</text>
<text x="193.4" y="275.6" transform="rotate(-90 193.4 275.6)">VC060303A100</text>
<text x="196.1" y="274.3" transform="rotate(-90 196.1 274.3)">Optional</text>
<text x="265.6" y="273.5" transform="rotate(-90 265.6 273.5)">+ C224</text>
<text x="268.1" y="271.3" transform="rotate(-90 268.1 271.3)">10uF</text>
<text x="268.1" y="286.1" transform="rotate(-90 268.1 286.1)">10uF</text>
<text x="193.4" y="293.6" transform="rotate(-90 193.4 293.6)">+ C1230</text>
<text x="195.8" y="291.4" transform="rotate(-90 195.8 291.4)">10uF</text>
<text x="265.6" y="288.2" transform="rotate(-90 265.6 288.2)">+ C223</text>
<text x="93.1" y="300.2" transform="rotate(-90 93.1 300.2)">R120</text>
<text x="95.7" y="300.2" transform="rotate(-90 95.7 300.2)">1k</text>
<text x="265.6" y="302.9" transform="rotate(-90 265.6 302.9)">+ C222</text>
<text x="268.1" y="300.8" transform="rotate(-90 268.1 300.8)">10uF</text>
<text x="115.8" y="309" transform="rotate(-90 115.8 309)">Configuration:</text>
<text x="118.5" y="309" transform="rotate(-90 118.5 309)">±5% tolerance on 5V</text>
<text x="121.2" y="309" transform="rotate(-90 121.2 309)">±10% tolerance on 3.3V</text>
<text x="265.6" y="317.6" transform="rotate(-90 265.6 317.6)">+ C221</text>
<text x="268.1" y="315.5" transform="rotate(-90 268.1 315.5)">10uF</text>
<text x="268.1" y="328.8" transform="rotate(-90 268.1 328.8)">10uF</text>
<text x="265.6" y="331" transform="rotate(-90 265.6 331)">+ C220</text>
<text x="97.1" y="343.8" transform="rotate(-90 97.1 343.8)">U204</text>
<text x="123.8" y="343.8" transform="rotate(-90 123.8 343.8)">DS1834AU</text>
<text x="133.2" y="345.1" transform="rotate(-90 133.2 345.1)">(ARM RTC OSC requires ~1s)</text>
<text x="265.6" y="345.7" transform="rotate(-90 265.6 345.7)">+ C219</text>
<text x="268.1" y="343.5" transform="rotate(-90 268.1 343.5)">10uF</text>
<text x="194.7" y="350.5" transform="rotate(-90 194.7 350.5)">VR1204</text>
<text x="197.4" y="350.5" transform="rotate(-90 197.4 350.5)">VC060305A150</text>
<text x="200.1" y="349.2" transform="rotate(-90 200.1 349.2)">Optional</text>
<text x="265.6" y="359" transform="rotate(-90 265.6 359)">+ C218</text>
<text x="268.1" y="356.9" transform="rotate(-90 268.1 356.9)">10uF</text>
<text x="197.1" y="371.1" transform="rotate(-90 197.1 371.1)">D253</text>
<text x="199.8" y="371.1" transform="rotate(-90 199.8 371.1)">EL17-21UBC</text>
<text x="203" y="370.8" transform="rotate(-90 203 370.8)">Blue</text>
<text x="268.1" y="370.3" transform="rotate(-90 268.1 370.3)">10uF</text>
<text x="127.8" y="375.9" transform="rotate(-90 127.8 375.9)">S200</text>
<text x="130.5" y="375.9" transform="rotate(-90 130.5 375.9)">SKHHLQ</text>
<text x="181.4" y="375.1" transform="rotate(-90 181.4 375.1)">R251</text>
<text x="184" y="375.1" transform="rotate(-90 184 375.1)">150R</text>
<text x="265.6" y="372.4" transform="rotate(-90 265.6 372.4)">+ C217</text>
<text x="268.1" y="383.6" transform="rotate(-90 268.1 383.6)">10uF</text>
<text x="265.6" y="385.8" transform="rotate(-90 265.6 385.8)">+ C216</text>
<text x="55.6" y="391.9" transform="rotate(-90 55.6 391.9)">Power over Ethernet.Sch</text>
<text x="265.6" y="400.5" transform="rotate(-90 265.6 400.5)">+ C215</text>
<text x="268.1" y="398.3" transform="rotate(-90 268.1 398.3)">10uF</text>
</g>
</svg>
